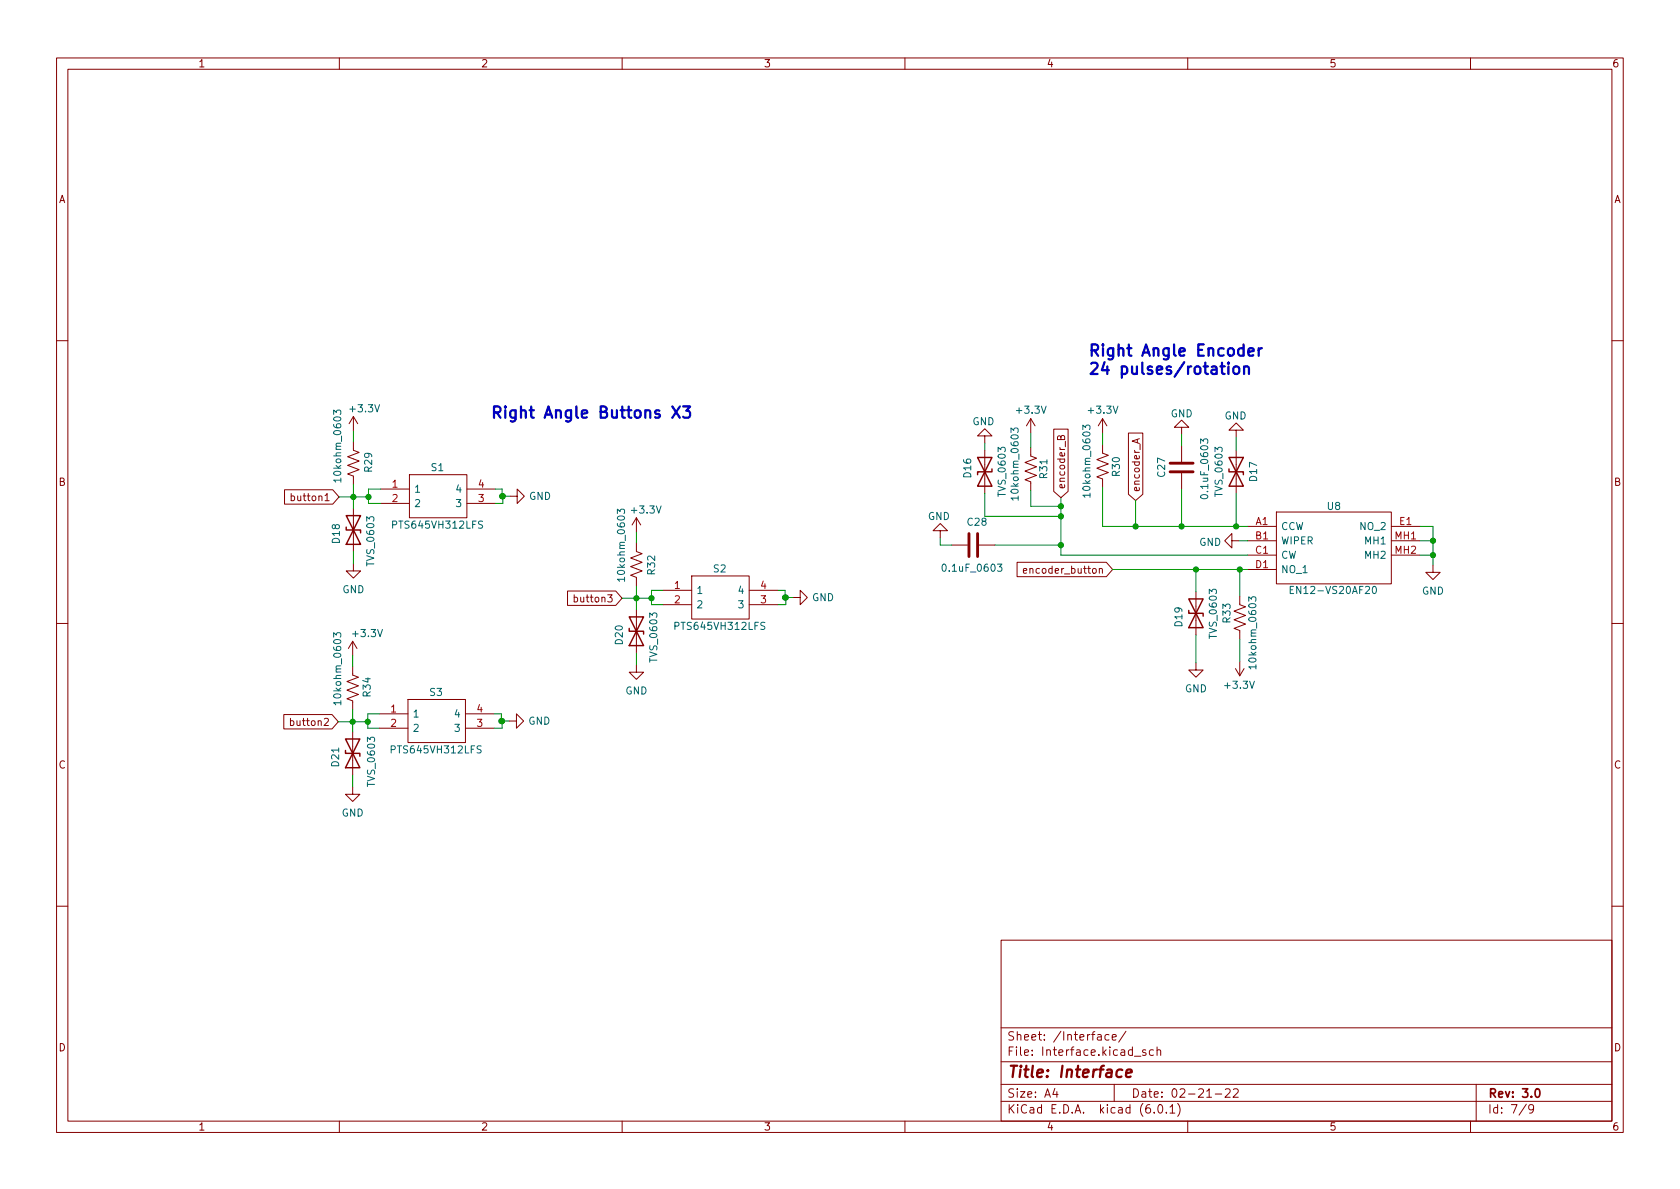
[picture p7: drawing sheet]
<svg xmlns="http://www.w3.org/2000/svg" width="297mm" height="210mm" viewBox="0 0 297 210" stroke-linecap="round" stroke-linejoin="round" font-family="sans-serif">
<g fill="none" stroke="#840000" stroke-width=".18">
<path d="M10 10.2h277v190.1h-277zM12 12.2h273v186.1h-273zM60 10.2v2M110 10.2v2M160 10.2v2M210 10.2v2M260 10.2v2M10 60.2h2M62.5 78.1v1.5l1 .4-2 .8 2 .7-2 .8 2 .8-2 .7 1 .4v1.5M62.5 73.7l-.8 1.2M62.5 73.7v2.5M62.5 73.7l.7 1.2"/>
<path d="M174.1 77.1h1.3l-1.3-1.3-1.3 1.3h1.3v1.3M174.1 79.6v7.6M182.2 79.1v1.5l1.1 .4-2.1 .8 2.1 .7-2.1 .8 2.1 .8-2.1 .7 1 .4v1.5M182.2 74v2.6M182.2 74l-.7 1.3M182.2 74l.8 1.3M186.3 75.9h2.5v11l-1.2 1.1-1.3-1.1zM187.6 77.3l.2-.3 .3 .1 .1 .1v.5h-1.2l.1-.6h.2l.2 .1 .1 .5M194.9 78.6v1.5l1.1 .4-2.1 .8 2.1 .7-2.1 .8 2.1 .8-2.1 .7 1 .4v1.5M194.9 74l-.7 1.3M194.9 74v2.6M194.9 74l.8 1.3"/>
<path d="M199.5 76.6h2.6v10.8l-1.3 1.1-1.3-1.1zM201.1 77.7v.6M201.5 77.6l-1.3 .4 1.3 .4M208.9 75.6h1.3l-1.3-1.3-1.3 1.3h1.3v1.2M208.9 78.9v2.8M218.6 76.1h1.2l-1.2-1.3-1.3 1.3h1.3v1.2M218.6 79.6v7.6M285 60.2h2M50.3 86.6h8.5l1.1 1.3-1.1 1.2h-8.5zM51.5 87.8l.3-.1 .3 .2-.1 .6h-.5M51.5 87.3v1.2M62.5 99.7v1.3h1.3l-1.3 1.2-1.3-1.2h1.3"/>
<path d="M62.5 89.9v7.6M67.3 86.5h5.1M67.3 89h5.1M72.4 83.9h10.1v7.7h-10.1zM82.5 86.5h5.1M82.5 89h5.1M90.2 87.8h1.2v-1.3l1.3 1.3-1.3 1.2v-1.2M112.5 96v1.5l1 .4-2 .8 2 .7-2 .8 2 .8-2 .7 1 .4v1.5M112.5 91.6v2.5M112.5 91.6l-.7 1.2M112.5 91.6l.8 1.2M166.2 93.8h1.3l-1.3-1.2-1.2 1.2h1.2v1.3"/>
<path d="M168.3 96.4h2.8M173.1 96.4h2.8M179.8 99.4h15.8l1.1 1.3-1.1 1.3h-15.8zM208.9 83.7v2.8M217.8 95.6v-1.2l-1.3 1.2 1.3 1.3v-1.3h1.3M220.6 93.1h5.1M220.6 95.6h5.1M220.6 98.2h5.1M225.7 90.5h20.3v12.7h-20.3zM246 93.1h5.1M246 95.6h5.1M246 98.2h5.1"/>
<path d="M253.4 99.9v1.3h1.2l-1.2 1.3-1.3-1.3h1.3M10 110.2h2M62.4 117.9v1.5l1 .4-2.1 .7 2.1 .8-2.1 .7 2.1 .8-2.1 .8 1.1 .3v1.6M62.4 113.4v2.5M62.4 113.4l-.8 1.3M62.4 113.4l.7 1.3M100.3 104.5h8.6l1.1 1.3-1.1 1.3h-8.6zM101.5 105.7l.4-.1 .2 .2-.1 .6h-.5M101.5 105.2v1.3M112.5 117.6v1.3h1.3l-1.3 1.2-1.2-1.2h1.2M112.5 107.8v7.6M117.2 104.4h5.1"/>
<path d="M117.2 106.9h5.1M122.3 101.8h10.2v7.7h-10.2zM132.5 104.4h5M132.5 106.9h5M140.2 105.7h1.3v-1.3l1.2 1.3-1.2 1.2v-1.2M180.9 100.9l.7-.1-.1-.2-.4-.1-.2 .2 .1 .6h.5M194.4 100.6l.2-.1 .3 .1v.8M211.5 117.2v1.3h1.2l-1.2 1.3-1.3-1.3h1.3M211.5 104.6v7.7M218.4 118.2l.8 1.3M219.2 105.4v1.5l1 .4-2 .8 2 .7-2 .8 2 .8-2 .7 1 .4v1.5M219.2 117v2.5"/>
<path d="M220 118.2l-.8 1.3M220.6 100.7h5.1M285 110.2h2M50.2 126.4h8.5l1.1 1.2-1.1 1.3h-8.5zM51.4 127.5l.3-.1 .3 .3-.2 .5h-.4M51.4 127v1.3M62.4 139.2v1.3h1.2l-1.2 1.2-1.3-1.2h1.3M62.4 129.4v7.6M67.1 126.2h5M67.1 128.8h5M72.1 123.7h10.2v7.6h-10.2zM82.3 126.2h5.1"/>
<path d="M82.3 128.8h5.1M90 127.5h1.3v-1.3l1.3 1.3-1.3 1.3v-1.3M10 160.2h2M177 166.3h108v32h-108zM285 160.2h2M60 198.3v2M110 198.3v2M160 198.3v2M177 194.8h108M177 191.8h108M177 187.8h108M177 181.8h108"/>
<path d="M186.5 192.5l-.4 1h1M186.9 193v1M194.1 183h.5l.1 .9M194.7 183.3l-.5 .1a.29 .29 0 0 0-.2 .2 .29 .29 0 0 0 .2 .3h.5M196.1 183l-.5-.1-.2 .3v.4l.1 .3h.6M196.6 183.4l.8-.1-.1-.3-.4-.1-.3 .2 .1 .8h.6M197 191.8v3M199.1 182.4l-1.3 1.9M200.6 186.8h1.1M202.6 185.7l-.4-.1-.2 .2 .1 .3 .5 .1v.4h-.6M203.9 185.7l-.4-.1-.3 .3v.4l.2 .3h.5M204.1 196.7v.1"/>
<path d="M204.6 185.8l.2-.2 .3 .1 .1 .9M204.6 185.1v1.5M204.9 195.4l.2-.1a.81 .81 0 0 1 .6 .7 .81 .81 0 0 1-.3 .8h-.2a.81 .81 0 0 1-.6-.6 .81 .81 0 0 1 .3-.8zM206.2 196.7v.1M206.9 195.8l.4-.5v1.5M206.9 196.8h.8M208.2 195.1a1.72 1.72 0 0 1 0 2.3M210 198.3v2M214.9 193.5h1.1M216.6 192.7l.6-.2 .2 .2 .1 .3-.9 1h.9M218.1 192.7l.5-.2 .3 .2v.3l-.9 1h.9M260 198.3v2"/>
<path d="M261 191.8v6.5M269.9 195.3l-1.3 1.9M271.2 196l-.3 .3h-.3l-.3-.3 .1-.6 .5-.1 .2 .2a.99 .99 0 0 1-.4 1.3h-.3"/>
</g>
<path d="M271.6 192.6l.2-.1a.82 .82 0 0 1 .6 .7 .82 .82 0 0 1-.3 .8h-.2a.81 .81 0 0 1-.6-.6 .81 .81 0 0 1 .3-.8z" fill="none" stroke="#840000" stroke-width=".3"/>
<path d="M198.4 189.2a.66 .66 0 0 0-1 .3v.6l.1 .3 .2 .1 .6-.1M199.1 189.8l1-.2-.1-.4-.1-.1-.6 .1-.2 1 .2 .3 .6-.1" fill="none" stroke="#840000" stroke-width=".4"/>
<path d="M61.2 93.2v.5h2.6v.5M61.2 91.2h2.6l-2.6 5.1h2.6zM172.8 80.9h2.6l-2.6 5.1h2.6zM175.4 82.9v.5h-2.6v.5M217.3 82.9v.5h2.5v.5M217.3 80.9l2.5 5.1h-2.5l2.5-5.1zM111.3 111.1v.5h2.5v.5M111.3 109.1h2.5l-2.5 5.1h2.5zM210.2 107.9v.6h2.5v.5M210.2 105.9h2.5l-2.5 5.1h2.5zM61.1 132.7v.5h2.5v.5M61.1 130.7h2.5l-2.5 5.1h2.5z" fill="none" stroke="#840000" stroke-width=".25"/>
<g fill="none" stroke="#006464" stroke-width=".18">
<path d="M59 73.3v-.8l.5 .4 .1-.3h.5l.2 .2-.2 .5M178.8 76.5v-.8l.4 .4 .2-.4h.5l.1 .2-.1 .6M191.5 76v-.8l.4 .4 .2-.4h.5l.1 .2-.1 .6M212.3 78.4v-.8l.5 .4 .1-.3h.5l.2 .2-.2 .5M60.3 84.9h-1.3l.4 .4M60.3 84.5v.8M109.2 90.8v-.8l.4 .5 .2-.4h.5l.1 .2-.1 .5M176.4 99.8h.7l-.4 .4 .4 .2v.5l-.2 .1-.5-.1M180 88.1h-1.2l.3 .3M180 87.7v.7M192.7 87.6h-1.2l.3 .3M192.7 87.2v.7"/>
<path d="M59 112.7v-.8l.5 .4 .1-.4h.5l.2 .2-.2 .6M110.4 102.4h-1.2l.3 .4M110.4 102.1v.7M220.8 106.3v-.8l.5 .5 .1-.4h.5l.2 .2-.2 .5M222.1 117.9h-1.3l.4 .4M222.1 117.6v.7M228.1 104.3h.4M228.7 103.7h-.6v1.3h.6M242.8 103.8l.1-.1a.68 .68 0 0 1 .5 .6 .68 .68 0 0 1-.5 .7l-.1-.2-.2-.3zM60.3 124.3h-1.3l.4 .3M60.3 123.9v.7"/>
</g>
<path d="M171.3 94.4v4M172.8 94.4v4M206.9 83.4h4M206.9 81.9h4" fill="none" stroke="#840000" stroke-width=".51"/>
<path d="M118.9 71.9l1.3 2M120.2 71.9l-1.3 2M120.8 71.9h1.2l-.6 .7a.54 .54 0 0 1 .6 .4v.5l-.2 .3-.7 .1-.3-.2M217.2 64.8v1.3M218.3 64.9a.54 .54 0 0 1 .8 .3v.5a.54 .54 0 0 1-.5 .4 .54 .54 0 0 1-.5-.4v-.5zM220 65a.5 .5 0 0 1 .8 .1v1M220 64.8v1.3M220.7 62.2l1-.1-.1-.4-.6-.1-.3 .3 .1 .9 .2 .1 .6-.1M222.5 61.6v1.3M223.1 61.6a.51 .51 0 0 0-.6 .4" fill="none" stroke="#0000c2" stroke-width=".4"/>
<g fill="none" stroke="#009600" stroke-width=".18">
<path d="M62.5 76.2v1.9M174.1 78.4v1.2M182.2 76.6v2.5M194.9 76.6v2M208.9 76.8v2.1M218.6 77.3v2.3M59.9 87.9h5.3M62.5 85.7v4.2M62.5 97.5v2.2M67.3 86.5h-2.1v2.5h2.1M87.6 86.5h1.2v1.3h1.4M88.9 87.8v1.2h-1.3"/>
<path d="M112.5 94.1v1.9M166.2 95.1v1.3h2.1M174.1 87.2v4.1h13.5M175.9 96.4h11.7M182.2 86.7v2.8h5.4M187.6 88v10.2h33M194.9 86.2v6.9h25.7M200.8 88.5v4.6M208.9 86.5v6.6M218.6 87.2v5.9M219.1 95.6h1.5M251.1 93.1h2.3v6.8"/>
<path d="M251.1 98.2h2.3M251.1 95.6h2.3M62.4 115.9v2M110 105.8h5.2M112.5 103.6v4.2M112.5 115.4v2.2M117.2 104.4h-2v2.5h2M137.5 104.4h1.3v1.3h1.4M138.9 105.7v1.2h-1.4M196.7 100.7h23.9M211.5 100.7v3.9M211.5 112.3v4.9"/>
<path d="M219.2 100.7v4.7M219.2 113v4M59.8 127.6h5.2M62.4 125.5v3.9M62.4 137v2.2M67.1 126.2h-2.1v2.6h2.1M87.4 126.2h1.2v1.3h1.4M88.8 127.5v1.3h-1.4"/>
</g>
<g fill="#009600" stroke="#009600" stroke-width=".18">
<circle cx="65" cy="127.6" r=".46"/>
<circle cx="88.8" cy="127.5" r=".46"/>
<circle cx="62.5" cy="87.9" r=".46"/>
<circle cx="62.4" cy="127.6" r=".46"/>
<circle cx="65.2" cy="87.9" r=".46"/>
<circle cx="88.6" cy="127.5" r=".46"/>
<circle cx="187.6" cy="91.3" r=".46"/>
<circle cx="200.8" cy="93.1" r=".46"/>
<circle cx="138.9" cy="105.7" r=".46"/>
<circle cx="187.6" cy="96.4" r=".46"/>
<circle cx="187.6" cy="89.5" r=".46"/>
<circle cx="138.8" cy="105.7" r=".46"/>
<circle cx="115.2" cy="105.8" r=".46"/>
<circle cx="88.8" cy="87.8" r=".46"/>
<circle cx="88.9" cy="87.8" r=".46"/>
<circle cx="112.5" cy="105.8" r=".46"/>
<circle cx="219.2" cy="100.7" r=".46"/>
<circle cx="253.4" cy="98.2" r=".46"/>
<circle cx="218.6" cy="93.1" r=".46"/>
<circle cx="208.9" cy="93.1" r=".46"/>
<circle cx="211.5" cy="100.7" r=".46"/>
<circle cx="253.4" cy="95.6" r=".46"/>
</g>
<g font-size="2.8" fill="#0000c2">
<text x="192.3" y="63">Right Angle Encoder</text>
<text x="192.3" y="66.2">24 pulses/rotation</text>
<text x="86.6" y="74">Right Angle Buttons X3</text>
</g>
<text font-size="2.8" fill="#840000" x="178" y="190.6">Title: Interface</text>
<g font-size="2.1" fill="#840000">
<text x="178" y="184">Sheet: /Interface/</text>
<text x="178" y="186.7">File: Interface.kicad_sch</text>
<text x="178" y="196.9">KiCad E.D.A. kicad (6.0.1)</text>
<text x="178" y="194.1">Size: A4</text>
<text x="200" y="194.1">Date: 02-21-22</text>
<text x="263" y="194.1">Rev: 3.0</text>
<text x="263" y="196.9">Id: 7/9</text>
</g>
<g font-size="1.8" fill="#840000">
<text x="35" y="11.9">1</text>
<text x="85" y="11.9">2</text>
<text x="135" y="11.9">3</text>
<text x="185" y="11.9">4</text>
<text x="235" y="11.9">5</text>
<text x="285" y="11.9">6</text>
<text x="10.3" y="35.9">A</text>
<text x="285.3" y="35.9">A</text>
<text x="10.3" y="85.9">B</text>
<text x="52" y="88.6">button1</text>
<text x="188.3" y="86.6" transform="rotate(-90 188.3 86.6)">encoder_B</text>
<text x="201.5" y="87.1" transform="rotate(-90 201.5 87.1)">encoder_A</text>
<text x="285.3" y="85.9">B</text>
<text x="181.9" y="101.4">encoder_button</text>
<text x="102.1" y="106.5">button3</text>
<text x="51.9" y="128.4">button2</text>
<text x="10.3" y="135.9">C</text>
<text x="285.3" y="135.9">C</text>
<text x="10.3" y="185.9">D</text>
<text x="285.3" y="185.9">D</text>
<text x="35" y="199.9">1</text>
<text x="85" y="199.9">2</text>
<text x="135" y="199.9">3</text>
<text x="185" y="199.9">4</text>
<text x="235" y="199.9">5</text>
<text x="285" y="199.9">6</text>
</g>
<g font-size="1.8" fill="#006464">
<text x="62.1" y="72.9">+3.3V</text>
<text x="171.9" y="75.2">GND</text>
<text x="179.9" y="73.1">+3.3V</text>
<text x="192.6" y="73.1">+3.3V</text>
<text x="207" y="73.8">GND</text>
<text x="216.5" y="74.2">GND</text>
<text x="65.8" y="83.4" transform="rotate(-90 65.8 83.4)">R29</text>
<text x="76.3" y="83.3">S1</text>
<text x="60.3" y="84.7" transform="rotate(-90 60.3 84.7)">10kohm_0603</text>
<text x="73.2" y="87.1">1</text>
<text x="73.2" y="89.7">2</text>
<text x="80.8" y="89.7">3</text>
<text x="80.8" y="87.1">4</text>
<text x="93.5" y="88.4">GND</text>
<text x="171.7" y="84.4" transform="rotate(-90 171.7 84.4)">D16</text>
<text x="177.8" y="87.6" transform="rotate(-90 177.8 87.6)">TVS_0603</text>
<text x="180.1" y="87.9" transform="rotate(-90 180.1 87.9)">10kohm_0603</text>
<text x="185.2" y="84.5" transform="rotate(-90 185.2 84.5)">R31</text>
<text x="192.8" y="87.4" transform="rotate(-90 192.8 87.4)">10kohm_0603</text>
<text x="198" y="84.1" transform="rotate(-90 198 84.1)">R30</text>
<text x="206" y="84.3" transform="rotate(-90 206 84.3)">C27</text>
<text x="213.6" y="87.7" transform="rotate(-90 213.6 87.7)">0.1uF_0603</text>
<text x="216.2" y="87.6" transform="rotate(-90 216.2 87.6)">TVS_0603</text>
<text x="222.2" y="85" transform="rotate(-90 222.2 85)">D17</text>
<text x="60.1" y="96" transform="rotate(-90 60.1 96)">D18</text>
<text x="69.8" y="93.5">PTS645VH312LFS</text>
<text x="111.8" y="90.8">+3.3V</text>
<text x="164" y="91.9">GND</text>
<text x="171.1" y="93">C28</text>
<text x="226.4" y="93.7">CCW</text>
<text x="234.7" y="90.2">U8</text>
<text x="240.6" y="93.7">NO_2</text>
<text x="66.2" y="99.8" transform="rotate(-90 66.2 99.8)">TVS_0603</text>
<text x="115.8" y="101.5" transform="rotate(-90 115.8 101.5)">R32</text>
<text x="126.2" y="101.2">S2</text>
<text x="167.1" y="101.1">0.1uF_0603</text>
<text x="212" y="96.5">GND</text>
<text x="226.4" y="96.3">WIPER</text>
<text x="226.4" y="98.8">CW</text>
<text x="226.4" y="101.3">NO_1</text>
<text x="241.5" y="96.3">MH1</text>
<text x="241.5" y="98.8">MH2</text>
<text x="60.5" y="104.9">GND</text>
<text x="110.5" y="102.2" transform="rotate(-90 110.5 102.2)">10kohm_0603</text>
<text x="123.1" y="105">1</text>
<text x="123.1" y="107.6">2</text>
<text x="130.7" y="107.6">3</text>
<text x="130.7" y="105">4</text>
<text x="143.6" y="106.3">GND</text>
<text x="228.9" y="105">EN12-VS20AF20</text>
<text x="251.4" y="105.1">GND</text>
<text x="62.6" y="112.6">+3.3V</text>
<text x="110.1" y="113.9" transform="rotate(-90 110.1 113.9)">D20</text>
<text x="119.7" y="111.4">PTS645VH312LFS</text>
<text x="209" y="110.7" transform="rotate(-90 209 110.7)">D19</text>
<text x="215.1" y="112.7" transform="rotate(-90 215.1 112.7)">TVS_0603</text>
<text x="217.6" y="110.1" transform="rotate(-90 217.6 110.1)">R33</text>
<text x="116.2" y="116.9" transform="rotate(-90 116.2 116.9)">TVS_0603</text>
<text x="222.1" y="117.7" transform="rotate(-90 222.1 117.7)">10kohm_0603</text>
<text x="60.3" y="124.1" transform="rotate(-90 60.3 124.1)">10kohm_0603</text>
<text x="65.5" y="123.1" transform="rotate(-90 65.5 123.1)">R34</text>
<text x="76" y="123.1">S3</text>
<text x="110.6" y="122.8">GND</text>
<text x="209.5" y="122.4">GND</text>
<text x="216.7" y="121.8">+3.3V</text>
<text x="72.9" y="126.9">1</text>
<text x="72.9" y="129.4">2</text>
<text x="80.6" y="129.4">3</text>
<text x="80.6" y="126.9">4</text>
<text x="93.4" y="128.1">GND</text>
<text x="59.9" y="135.5" transform="rotate(-90 59.9 135.5)">D21</text>
<text x="69.5" y="133.2">PTS645VH312LFS</text>
<text x="66.3" y="138.8" transform="rotate(-90 66.3 138.8)">TVS_0603</text>
<text x="60.4" y="144.4">GND</text>
</g>
<g font-size="1.8" fill="#a90000">
<text x="69.4" y="86.2">1</text>
<text x="69.4" y="88.8">2</text>
<text x="84.6" y="88.8">3</text>
<text x="84.6" y="86.2">4</text>
<text x="222" y="92.8">A1</text>
<text x="222" y="95.4">B1</text>
<text x="246.7" y="95.4">MH1</text>
<text x="247.5" y="92.8">E1</text>
<text x="222" y="97.9">C1</text>
<text x="222" y="100.5">D1</text>
<text x="246.7" y="97.9">MH2</text>
<text x="119.3" y="104.1">1</text>
<text x="119.3" y="106.7">2</text>
<text x="134.5" y="106.7">3</text>
<text x="134.5" y="104.1">4</text>
<text x="69.1" y="126">1</text>
<text x="84.3" y="126">4</text>
<text x="69.1" y="128.5">2</text>
<text x="84.3" y="128.5">3</text>
</g>
</svg>
